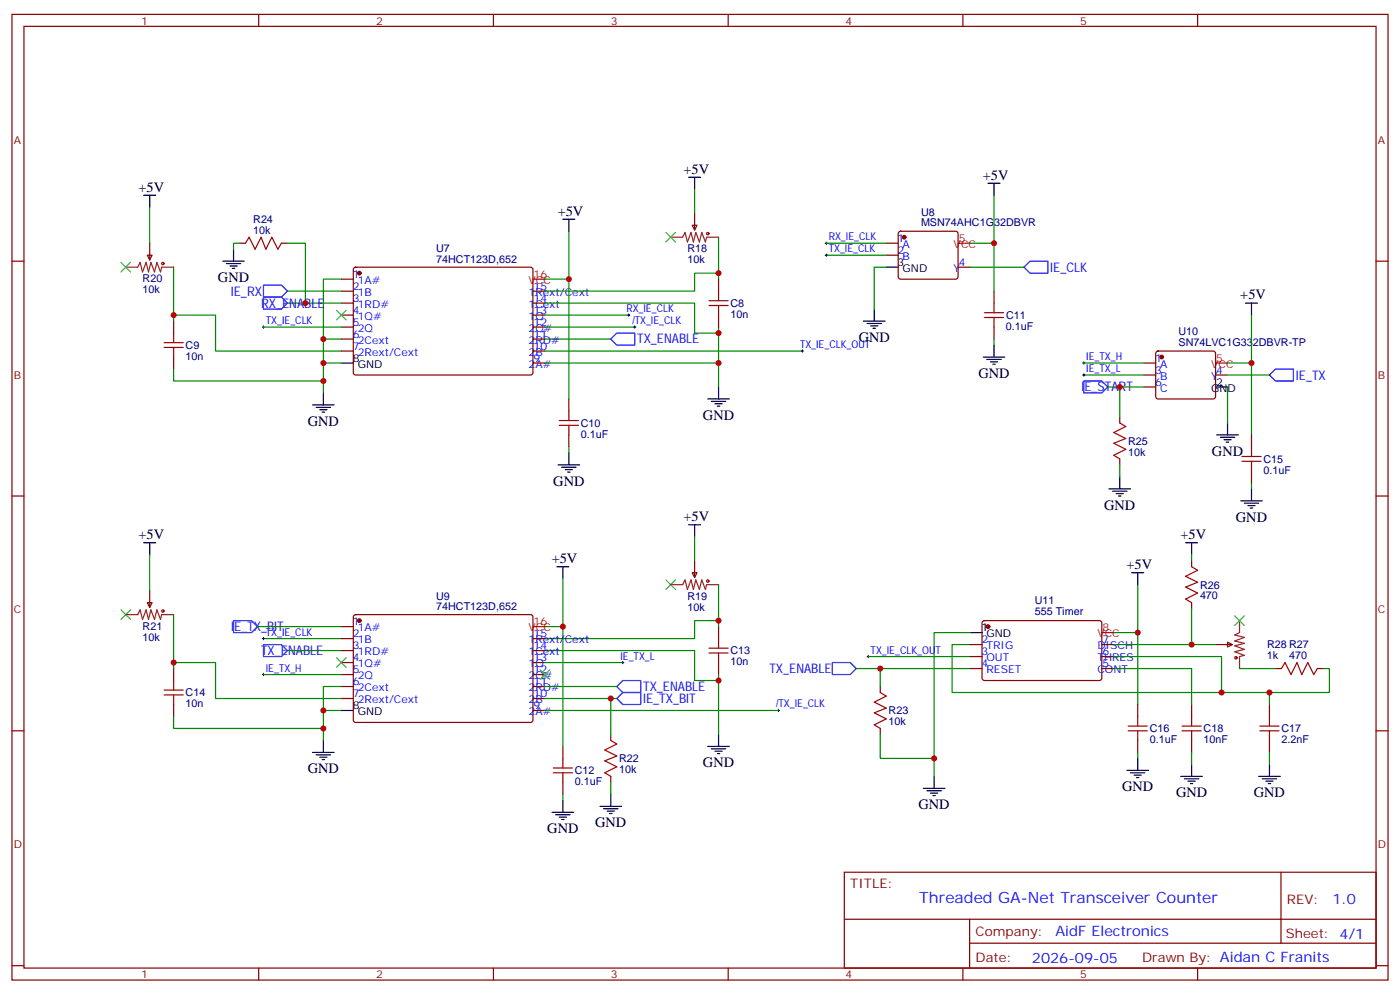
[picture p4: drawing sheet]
<svg xmlns="http://www.w3.org/2000/svg" width="412mm" height="292mm" viewBox="0 0 412 292" stroke-linecap="round" stroke-linejoin="round" font-family="sans-serif">
<g fill="none" stroke="#870000" stroke-width=".35">
<path d="M3.5 4.2h405.4v284.4h-405.4zM7.1 7.8h398.2v277.2h-398.2zM76.2 4.2v3.6M145.3 4.2v3.6M214.5 4.2v3.6M283.6 4.2v3.6M352.8 4.2v3.6M3.5 76.9h3.6M43.4 75.1h1.4l-.7 1.5zM44.1 71.6v5M70.6 71.6h1.7M82.9 71.6h1.8"/>
<path d="M104.3 78.9l.5-.2h51.8l.4 .7-.1 30.6-.6 .4h-51.8l-.4-.7v-30.3zM203.9 66.3h1.4l-.7 1.4zM204.6 62.8v4.9M261.1 75.1h3.5M261.1 71.6h3.5M264.8 68.3l.5-.2h16.2l.5 .2 .2 .5v12.7l-.2 .5-.5 .2h-16.2l-.5-.2-.2-.5v-12.7zM282.2 78.7h3.6M405.3 76.9h3.6M51.2 94.5v3.6M100.5 82.2h3.6M100.5 85.7h3.6M100.5 89.3h3.6"/>
<path d="M100.5 92.8h3.6M100.5 96.3h3.6M100.5 99.8h3.6M157 85.7h3.5M157 89.3h3.5M157 92.8h3.5M157 96.3h3.5M157 99.8h3.5M211.7 82.2v3.5M211.7 92.8v3.5M292.8 85.7v3.6M292.8 96.3v3.5"/>
<path d="M51.2 105.1v3.6M100.5 103.4h3.6M157 103.4h3.5M157 106.9h3.5M167.6 117.5v3.5M336.9 106.9h3.5M336.9 113.9h3.5M336.9 110.4h3.5M340.7 103.6l.4-.2h16.3l.5 .2 .2 .5v12.7l-.3 .5-.4 .2h-16.3l-.5-.3-.2-.4v-12.7zM358.1 110.4h3.5M167.6 128.1v3.5M329.8 122.8v1.7"/>
<path d="M329.8 135.1v1.8M368.7 128.1v3.5M368.7 138.6v3.6M3.5 146h3.6M405.3 146h3.6M43.4 177.4h1.4l-.7 1.5zM44.1 173.9v5M203.9 168.6h1.4l-.7 1.4zM204.6 165.1v4.9M351 165.1v1.8M351 177.4v1.8M51.2 196.8v3.6"/>
<path d="M100.5 184.5h3.6M100.5 188h3.6M100.5 191.6h3.6M100.5 195.1h3.6M100.5 198.6h3.6M104.3 181.2l.5-.2h51.8l.4 .7-.1 30.6-.6 .4h-51.8l-.4-.7v-30.3zM157 188h3.5M157 191.6h3.5M157 195.1h3.5M157 198.6h3.5M211.7 184.5v3.5M211.7 195.1v3.5"/>
<path d="M285.8 189.8h3.5M285.8 193.3h3.5M285.8 196.8h3.5M289.5 182.9l.5-.2 34.1 .1 .5 .6-.1 16.5-.7 .5-34.1-.1-.4-.6v-16.3zM324.6 189.8h3.5M324.6 193.3h3.5M324.6 196.8h3.5M358.1 189.8h4.9M361.6 189.1l1.4 .7-1.4 .7zM375.7 196.8h1.8M388.1 196.8h1.7M3.5 215.2h3.6"/>
<path d="M51.2 207.4v3.6M100.5 202.1h3.6M100.5 205.7h3.6M157 202.1h3.5M157 205.7h3.5M157 209.2h3.5M165.8 219.8v3.5M179.9 216.3v1.7M259.3 202.1v1.8M259.3 214.5v1.8M335.1 207.4v3.6M335.1 218v3.5"/>
<path d="M351 207.4v3.6M351 218v3.5M373.9 207.4v3.6M373.9 218v3.5M405.3 215.2h3.6M165.8 230.4v3.5M179.9 228.6v1.8M248.7 256.8h156.6v28.2h-156.6zM377.3 256.8v20.9M248.7 270.7h156.5M285.6 277.7h119.6M285.6 270.7v14.1"/>
<path d="M3.5 284.3h3.6M76.2 285v3.6M145.3 285v3.6M214.5 285v3.6M283.6 285v3.6M352.8 285v3.6M405.3 284.3h3.6"/>
</g>
<g fill="none" stroke="#008700" stroke-width=".35">
<path d="M204.6 55.7v7.1M292.8 57.5v14.1h-7M44.1 61v10.6M51.2 78.7v14.1M70.6 71.6h-1.8v1.8M84.7 71.6h5.3v17.7M167.6 68.1v14.1h-7.1M211.7 69.8v10.6M243.4 71.6h17.7M243.4 75.1h17.7M261.1 78.7h-3.6v12.3M285.8 78.7h15.8"/>
<path d="M292.8 71.6v14.1M51.2 94.5v-1.7h12.3v10.6h37M77.6 96.3h22.9M84.7 85.7h15.8M84.7 89.3h15.8M100.5 82.2h-5.3v17.6M100.5 99.8h-5.3v7.1M160.5 89.3h44.1v8.8h7.1M160.5 99.8h19.4M160.5 92.8h24.7M160.5 96.3h26.5M167.6 82.2v35.3"/>
<path d="M211.7 82.2v-1.8h-7.1v5.3h-44.1M211.7 96.3v17.6M292.8 99.8v1.8M368.7 92.8v14.1h-7.1M51.2 108.7v3.5h44M100.5 106.9h-5.3v8.8M160.5 103.4h75.9M160.5 106.9h51.2M319.3 106.9h17.6M319.3 110.4h17.6M326.3 113.9h10.6M329.8 113.9v8.9"/>
<path d="M361.6 113.9v10.6M361.6 110.4h12.3M368.7 106.9v21.2M167.6 131.6v1.7M329.8 136.9v3.5M204.6 158v7.1M368.7 142.2v1.7M44.1 163.3v10.6M165.8 170.4v14.1h-5.3M211.7 172.2v10.5M335.1 172.2v14.1h-7M351 179.2v10.6h-22.9"/>
<path d="M351 163.3v1.8M51.2 196.8v-1.7h12.3v10.6h37M51.2 181v14.1M75.8 184.5h24.7M77.6 188h22.9M77.6 198.6h22.9M84.7 191.6h15.8M160.5 191.6h44.1v8.8h7.1M160.5 195.1h22.9M165.8 184.5v35.3M211.7 184.5v-1.8h-7.1v5.3h-44.1M211.7 198.6v17.7"/>
<path d="M252.2 196.8h33.6M255.8 193.3h30M259.3 196.8v5.3M285.8 186.3h-10.6v42.3M285.8 189.8h-5.3v14.1h79.3M328.1 193.3h31.7v10.6M328.1 196.8h22.9v10.6M335.1 186.3v21.1M351 189.8h7.1M365.1 196.8h10.6M389.8 196.8h1.8v7.1h-31.8M51.2 211v3.5h44"/>
<path d="M100.5 209.2h-5.3v8.8M100.5 202.1h-5.3v7.1M160.5 202.1h21.2M160.5 209.2h68.8M160.5 205.7h21.2M179.9 205.7v10.6M259.3 216.3v7h15.9M373.9 203.9v3.5M165.8 233.9v1.8M179.9 230.4v3.5M335.1 221.5v1.8M351 221.5v3.6"/>
<path d="M373.9 221.5v3.6"/>
</g>
<g fill="none" stroke="#000" stroke-width=".35">
<path d="M42.3 57.5h3.6M44.1 57.5v3.5M202.8 52.2h3.6M204.6 52.2v3.5M291 54h3.6M292.8 54v3.5M65.6 76.9h6.4M66.7 77.6h4.2M67.7 78.3h2.1M68.4 79h.7M68.8 73.4v3.5M165.8 64.6h3.5"/>
<path d="M167.6 64.6v3.5M261.1 78.7h3.5M254.4 94.5h6.3M255.4 95.2h4.2M256.5 96h2.1M257.2 96.7h.7M257.5 91v3.5M366.9 89.3h3.5M368.7 89.3v3.5M92.1 119.2h6.3M93.1 119.9h4.3M95.2 115.7v3.5"/>
<path d="M100.5 106.9h3.6M208.5 117.5h6.3M209.5 118.2h4.3M210.6 118.9h2.1M211.3 119.6h.7M211.7 113.9v3.6M289.6 105.1h6.4M290.7 105.8h4.2M291.7 106.5h2.2M292.5 107.2h.7M292.8 101.6v3.5M358.1 113.9h3.5"/>
<path d="M94.2 120.6h2.1M94.9 121.4h.7M164.4 136.9h6.3M165.5 137.6h4.2M166.5 138.3h2.1M167.2 139h.7M167.6 133.3v3.6M358.4 128.1h6.4M359.5 128.8h4.2M360.5 129.5h2.2M361.2 130.2h.7M361.6 124.5v3.6"/>
<path d="M42.3 159.8h3.6M44.1 159.8v3.5M202.8 154.5h3.6M204.6 154.5v3.5M326.7 143.9h6.3M327.7 144.6h4.3M328.8 145.3h2.1M329.5 146h.7M329.8 140.4v3.5M349.2 159.8h3.6M351 159.8v3.5M365.5 147.5h6.3"/>
<path d="M366.5 148.2h4.3M367.6 148.9h2.1M368.3 149.6h.7M368.7 143.9v3.6M164 166.9h3.6M165.8 166.9v3.5M333.4 168.6h3.5M335.1 168.6v3.6M285.8 186.3h3.5M95.2 218v3.5M100.5 209.2h3.6M208.5 219.8h6.3"/>
<path d="M211.7 216.3v3.5M92.1 221.5h6.3M93.1 222.2h4.3M94.2 223h2.1M94.9 223.7h.7M162.6 239.2h6.4M163.7 239.9h4.2M165.8 235.7v3.5M176.7 237.4h6.4M177.8 238.1h4.2M178.9 238.8h2.1M179.6 239.5h.7"/>
<path d="M179.9 233.9v3.5M209.5 220.5h4.3M210.6 221.2h2.1M211.3 221.9h.7M272 232.1h6.3M273 232.8h4.3M274.1 233.5h2.1M274.8 234.2h.7M275.2 228.6v3.5M332 226.8h6.3M333 227.5h4.3M334.1 228.2h2.1"/>
<path d="M334.8 229h.7M335.1 223.3v3.5M347.8 228.6h6.4M348.9 229.3h4.2M350 230h2.1M350.7 230.7h.7M351 225.1v3.5M370.8 228.6h6.3M371.8 229.3h4.3M372.9 230h2.1M373.6 230.7h.7M373.9 225.1v3.5"/>
<path d="M164.7 240.6h2.2M165.5 241.3h.7"/>
</g>
<g fill="none" stroke="#a10000" stroke-width=".35">
<path d="M72.3 71.6l1.1-1.8 1.7 3.6 1.8-3.6 1.4 3.6 1.8-3.6 1.7 3.6 1.1-1.8M51.2 98.1v2.8M208.8 90h5.7M208.8 88.5h5.7M211.7 85.7v2.8M211.7 90v2.8M290 93.5h5.6M290 92.1h5.6M292.8 89.3v2.8M292.8 93.5v2.8M48.3 102.3h5.7M48.3 100.9h5.7"/>
<path d="M51.2 102.3v2.8M164.7 125.2h5.7M164.7 123.8h5.7M167.6 121v2.8M167.6 125.2v2.9M329.8 124.5l1.8 1.1-3.5 1.8 3.5 1.7-3.5 1.4 3.5 1.8-3.5 1.8 1.7 1M365.8 135.8h5.7M365.8 134.4h5.7M368.7 131.6v2.8M368.7 135.8v2.8M351 166.9l1.8 1-3.6 1.8 3.6 1.7-3.6 1.5 3.6 1.7-3.6 1.8 1.8 1M208.8 192.3h5.7"/>
<path d="M208.8 190.9h5.7M211.7 188v2.9M211.7 192.3v2.8M377.5 196.8l1-1.7 1.8 3.5 1.8-3.5 1.4 3.5 1.7-3.5 1.8 3.5 1.1-1.8M48.3 204.6h5.7M48.3 203.2h5.7M51.2 200.4v2.8M51.2 204.6v2.8M179.9 218l1.8 1.1-3.5 1.7 3.5 1.8-3.5 1.4 3.5 1.8-3.5 1.7 1.7 1.1M259.3 203.9l1.8 1.1-3.6 1.7 3.6 1.8-3.6 1.4 3.6 1.8-3.6 1.7 1.8 1.1M332.3 215.2h5.7M332.3 213.8h5.7"/>
<path d="M335.1 211v2.8M335.1 215.2v2.8M348.2 215.2h5.6M348.2 213.8h5.6M351 211v2.8M351 215.2v2.8M371.1 215.2h5.7M371.1 213.8h5.7M373.9 211v2.8M373.9 215.2v2.8M163 227.5h5.6M163 226.1h5.6"/>
<path d="M165.8 223.3v2.8M165.8 227.5v2.9"/>
<circle cx="48" cy="77.6" r=".35"/>
<circle cx="208.5" cy="68.8" r=".35"/>
<circle cx="48" cy="179.9" r=".35"/>
<circle cx="208.5" cy="171.1" r=".35"/>
<circle cx="364.1" cy="193.7" r=".35"/>
</g>
<g fill="none" stroke="#000" stroke-width=".29">
<path d="M243.1 71.6h.7M243.1 75.1h.7M243.4 71.3v.7M243.4 74.8v.7M77.3 96.3h.7M77.6 96v.7M184.9 92.8h.7M185.2 92.4v.7M186.6 96.3h.7M187 96v.7M236 103.4h.7M236.4 103v.7"/>
<path d="M318.9 106.9h.7M318.9 110.4h.7M319.3 106.5v.7M319.3 110.1v.7M77.3 188h.7M77.3 198.6h.7M77.6 187.7v.7M77.6 198.3v.7M183.1 195.1h.7M183.4 194.7v.7M255.4 193.3h.7M255.8 193v.7"/>
<path d="M229 209.2h.7M229.3 208.8v.7"/>
</g>
<g fill="#870000" stroke="#870000" stroke-width=".35">
<circle cx="105.8" cy="80.4" r=".53"/>
<circle cx="266.3" cy="69.9" r=".53"/>
<circle cx="105.8" cy="182.7" r=".53"/>
<circle cx="342.2" cy="105.1" r=".53"/>
<circle cx="291" cy="184.5" r=".53"/>
</g>
<path d="M282.2 71.6h3.6M157 82.2h3.5M358.1 106.9h3.5M157 184.5h3.5M324.6 186.3h3.5" fill="none" stroke="#f00" stroke-width=".35"/>
<path d="M303.4 76.9h5.3v3.5h-5.3l-1.8-1.7zM77.6 84h5.3l1.8 1.7-1.8 1.8h-5.3zM77.6 87.5h5.3l1.8 1.8-1.8 1.7h-5.3zM179.9 99.8l1.8-1.7h5.3v3.5h-5.3zM319.3 112.2h5.3l1.7 1.7-1.7 1.8h-5.3zM373.9 110.4l1.8-1.7h5.3v3.5h-5.3zM68.8 182.7h5.3l1.7 1.8-1.7 1.8h-5.3zM77.6 189.8h5.3l1.8 1.8-1.8 1.7h-5.3zM245.2 195.1h5.3l1.7 1.7-1.7 1.8h-5.3zM181.7 202.1l1.7-1.7h5.3v3.5h-5.3zM181.7 205.7l1.7-1.8h5.3v3.5h-5.3z" fill="none" stroke="#00f" stroke-width=".35"/>
<path d="M37 78.7h3.6l.7-1.4 .7 2.8 1-2.8 .7 2.8 .7-2.8 1.1 2.8 .7-2.8 1.1 2.8 .3-1.4h3.6M197.6 69.8h3.5l.7-1.4 .7 2.9 1.1-2.9 .7 2.9 .7-2.9 1 2.9 .7-2.9 1.1 2.9 .3-1.5h3.6M197.6 172.2h3.5l.7-1.5 .7 2.9 1.1-2.9 .7 2.9 .7-2.9 1 2.9 .7-2.9 1.1 2.9 .3-1.4h3.6M37 181h3.6l.7-1.4 .7 2.8 1-2.8 .7 2.8 .7-2.8 1.1 2.8 .7-2.8 1.1 2.8 .3-1.4h3.6M365.1 182.7v3.6l-1.4 .7 2.8 .7-2.8 1 2.8 .7-2.8 .7 2.8 1.1-2.8 .7 2.8 1.1-1.4 .3v3.5" fill="none" stroke="#8c2424" stroke-width=".35"/>
<g fill="none" stroke="#3c3" stroke-width=".35">
<path d="M35.6 77.3l2.9 2.8M38.5 77.3l-2.9 2.8M196.1 68.4l2.9 2.9M199 68.4l-2.9 2.9M99.1 91.4l2.9 2.8M102 91.4l-2.9 2.8M35.6 179.6l2.9 2.8M38.5 179.6l-2.9 2.8M196.1 170.7l2.9 2.9M199 170.7l-2.9 2.9M99.1 193.7l2.9 2.8M102 193.7l-2.9 2.8"/>
<path d="M159.1 197.2l2.8 2.8M161.9 197.2l-2.8 2.8M363.7 181.3l2.8 2.8M366.5 181.3l-2.8 2.8"/>
</g>
<g fill="#c00">
<circle cx="95.3" cy="99.8" r=".88"/>
<circle cx="51.2" cy="92.8" r=".88"/>
<circle cx="95.3" cy="106.9" r=".88"/>
<circle cx="95.3" cy="112.2" r=".88"/>
<circle cx="211.7" cy="80.4" r=".88"/>
<circle cx="211.7" cy="98.1" r=".88"/>
<circle cx="167.6" cy="82.2" r=".88"/>
<circle cx="211.7" cy="106.9" r=".88"/>
<circle cx="165.8" cy="184.5" r=".88"/>
<circle cx="211.7" cy="200.4" r=".88"/>
<circle cx="211.7" cy="182.7" r=".88"/>
<circle cx="95.3" cy="214.5" r=".88"/>
<circle cx="95.3" cy="209.2" r=".88"/>
<circle cx="51.2" cy="195.1" r=".88"/>
<circle cx="292.8" cy="71.6" r=".88"/>
<circle cx="368.7" cy="106.9" r=".88"/>
<circle cx="179.9" cy="205.7" r=".88"/>
<circle cx="90" cy="89.3" r=".88"/>
<circle cx="329.8" cy="113.9" r=".88"/>
<circle cx="335.1" cy="186.3" r=".88"/>
<circle cx="359.8" cy="203.9" r=".88"/>
<circle cx="351" cy="189.8" r=".88"/>
<circle cx="373.9" cy="203.9" r=".88"/>
<circle cx="259.3" cy="196.8" r=".88"/>
<circle cx="275.2" cy="223.3" r=".88"/>
</g>
<text font-size="4.6" fill="#00f" x="270.8" y="265.8">Threaded GA-Net Transceiver Counter</text>
<g font-size="4.2">
<text x="201.3" y="51.1">+5V</text>
<text x="289.5" y="52.9">+5V</text>
<text x="40.8" y="56.4">+5V</text>
<text x="164.3" y="63.5">+5V</text>
<text x="64.2" y="83.1">GND</text>
<text x="365.4" y="88.1">+5V</text>
<text x="252.9" y="100.7">GND</text>
<text x="288.2" y="111.3">GND</text>
<text x="90.7" y="125.4">GND</text>
<text x="207.1" y="123.6">GND</text>
<text x="357" y="134.2">GND</text>
<text x="163" y="143.1">GND</text>
<text x="201.3" y="153.4">+5V</text>
<text x="325.3" y="150.1">GND</text>
<text x="364.1" y="153.6">GND</text>
<text x="40.8" y="158.7">+5V</text>
<text x="347.7" y="158.7">+5V</text>
<text x="162.5" y="165.8">+5V</text>
<text x="331.8" y="167.5">+5V</text>
<text x="90.7" y="227.7">GND</text>
<text x="207.1" y="226">GND</text>
<text x="330.6" y="233">GND</text>
<text x="270.6" y="238.3">GND</text>
<text x="346.4" y="234.8">GND</text>
<text x="369.4" y="234.8">GND</text>
<text x="161.2" y="245.4">GND</text>
<text x="175.3" y="243.6">GND</text>
</g>
<g font-size="4.2" fill="#00f">
<text x="392.5" y="266.1">1.0</text>
<text x="310.9" y="275.6">AidF Electronics</text>
<text x="304" y="283.4">2026-09-05</text>
</g>
<g font-size="3.9" fill="#00f">
<text x="309.4" y="80">IE_CLK</text>
<text x="68" y="87">IE_RX</text>
<text x="76.9" y="90.6">RX_ENABLE</text>
<text x="187.7" y="101.1">TX_ENABLE</text>
<text x="381.7" y="111.8">IE_TX</text>
<text x="318.6" y="115.3">IE_START</text>
<text x="68.1" y="185.8">IE_TX_BIT</text>
<text x="76.9" y="192.9">TX_ENABLE</text>
<text x="189.4" y="203.4">TX_ENABLE</text>
<text x="226.6" y="198.2">TX_ENABLE</text>
<text x="189.4" y="207">IE_TX_BIT</text>
</g>
<g font-size="3.9" fill="#800">
<text x="250.5" y="261.4">TITLE:</text>
<text x="379.1" y="266.1">REV:</text>
<text x="287.4" y="275.6">Company:</text>
<text x="378.7" y="276.2">Sheet: 4/1</text>
<text x="287.4" y="283.3">Date:</text>
<text x="336.4" y="283.4">Drawn By: Aidan C Franits</text>
</g>
<g font-size="3.2" fill="#800">
<text x="41.6" y="7.2">1</text>
<text x="110.8" y="7.2">2</text>
<text x="179.9" y="7.2">3</text>
<text x="249.1" y="7.2">4</text>
<text x="318.2" y="7.2">5</text>
<text x="4.1" y="42.3">A</text>
<text x="405.9" y="42.3">A</text>
<text x="4.1" y="111.5">B</text>
<text x="405.9" y="111.5">B</text>
<text x="4.1" y="180.6">C</text>
<text x="405.9" y="180.6">C</text>
<text x="4.1" y="249.8">D</text>
<text x="405.9" y="249.8">D</text>
<text x="41.6" y="288">1</text>
<text x="110.8" y="288">2</text>
<text x="179.9" y="288">3</text>
<text x="249.1" y="288">4</text>
<text x="318.2" y="288">5</text>
</g>
<g font-size="3.2" fill="#000080">
<text x="74.6" y="65.6">R24</text>
<text x="271.3" y="63.5">U8</text>
<text x="74.6" y="68.8">10k</text>
<text x="271.3" y="66.7">MSN74AHC1G32DBVR</text>
<text x="128.5" y="77.4">74HCT123D,652</text>
<text x="128.5" y="74.3">U7</text>
<text x="202.5" y="77.5">10k</text>
<text x="202.5" y="74.3">R18</text>
<text x="42" y="83.1">R20</text>
<text x="42" y="86.3">10k</text>
<text x="215.2" y="93.6">10n</text>
<text x="215.2" y="90.4">C8</text>
<text x="296.3" y="93.9">C11</text>
<text x="296.3" y="97.1">0.1uF</text>
<text x="347.1" y="102">SN74LVC1G332DBVR-TP</text>
<text x="347.1" y="98.7">U10</text>
<text x="54.7" y="106">10n</text>
<text x="54.7" y="102.7">C9</text>
<text x="171.1" y="125.7">C10</text>
<text x="171.1" y="128.9">0.1uF</text>
<text x="332.3" y="131">R25</text>
<text x="332.3" y="134.1">10k</text>
<text x="372.2" y="136.2">C15</text>
<text x="372.2" y="139.5">0.1uF</text>
<text x="353.5" y="173.3">R26</text>
<text x="128.5" y="179.7">74HCT123D,652</text>
<text x="128.5" y="176.6">U9</text>
<text x="202.5" y="179.8">10k</text>
<text x="202.5" y="176.6">R19</text>
<text x="304.8" y="177.9">U11</text>
<text x="353.5" y="176.5">470</text>
<text x="42" y="185.4">R21</text>
<text x="304.8" y="181.2">555 Timer</text>
<text x="42" y="188.6">10k</text>
<text x="373.3" y="190.9">R28 R27</text>
<text x="215.2" y="195.9">10n</text>
<text x="215.2" y="192.7">C13</text>
<text x="373.2" y="194.1">1k</text>
<text x="379.7" y="194">470</text>
<text x="54.7" y="208.3">10n</text>
<text x="54.7" y="205">C14</text>
<text x="261.8" y="213.5">10k</text>
<text x="261.8" y="210.3">R23</text>
<text x="338.7" y="215.6">C16</text>
<text x="354.5" y="215.6">C18</text>
<text x="377.5" y="215.6">C17</text>
<text x="338.7" y="218.8">0.1uF</text>
<text x="354.5" y="218.8">10nF</text>
<text x="377.5" y="218.8">2.2nF</text>
<text x="169.3" y="228">C12</text>
<text x="182.4" y="227.6">10k</text>
<text x="182.4" y="224.5">R22</text>
<text x="169.3" y="231.2">0.1uF</text>
</g>
<g font-size="3.2" fill="#00f">
<text x="244.1" y="70.7">RX_IE_CLK</text>
<text x="264.4" y="71.3">1</text>
<text x="244.1" y="74.3">TX_IE_CLK</text>
<text x="264.4" y="74.8">2</text>
<text x="265.9" y="76.6">B</text>
<text x="265.9" y="73">A</text>
<text x="103.9" y="81.8">1</text>
<text x="105.4" y="83.6">1A#</text>
<text x="280.9" y="80.1">Y</text>
<text x="282.4" y="78.3">4</text>
<text x="103.9" y="85.4">2</text>
<text x="103.9" y="88.9">3</text>
<text x="105.4" y="87.1">1B</text>
<text x="155.7" y="87.1">1Rext/Cext</text>
<text x="157.2" y="88.9">14</text>
<text x="157.2" y="85.4">15</text>
<text x="78.3" y="95.4">TX_IE_CLK</text>
<text x="103.9" y="92.4">4</text>
<text x="103.9" y="96">5</text>
<text x="105.4" y="90.7">1RD#</text>
<text x="105.4" y="94.2">1Q#</text>
<text x="155.7" y="94.2">1Q</text>
<text x="155.7" y="90.7">1Cext</text>
<text x="157.2" y="96">12</text>
<text x="157.2" y="92.4">13</text>
<text x="184.5" y="91.9">RX_IE_CLK</text>
<text x="186.3" y="95.4">/TX_IE_CLK</text>
<text x="103.9" y="99.5">6</text>
<text x="105.4" y="97.7">2Q</text>
<text x="105.4" y="101.2">2Cext</text>
<text x="155.7" y="101.2">2RD#</text>
<text x="155.7" y="97.7">2Q#</text>
<text x="157.2" y="99.5">11</text>
<text x="103.9" y="103">7</text>
<text x="105.4" y="104.8">2Rext/Cext</text>
<text x="155.7" y="104.8">2B</text>
<text x="157.2" y="106.5">9</text>
<text x="157.2" y="103">10</text>
<text x="235.7" y="102.5">TX_IE_CLK_OUT</text>
<text x="320" y="106">IE_TX_H</text>
<text x="340.3" y="106.5">1</text>
<text x="155.7" y="108.3">2A#</text>
<text x="320" y="109.5">IE_TX_L</text>
<text x="340.3" y="113.6">6</text>
<text x="340.3" y="110.1">3</text>
<text x="341.7" y="111.8">B</text>
<text x="341.7" y="108.3">A</text>
<text x="356.8" y="111.8">Y</text>
<text x="358.2" y="110.1">4</text>
<text x="341.7" y="115.4">C</text>
<text x="103.9" y="184.1">1</text>
<text x="105.4" y="185.9">1A#</text>
<text x="78.3" y="187.1">TX_IE_CLK</text>
<text x="103.9" y="187.7">2</text>
<text x="103.9" y="191.2">3</text>
<text x="105.4" y="189.4">1B</text>
<text x="155.7" y="189.4">1Rext/Cext</text>
<text x="157.2" y="191.2">14</text>
<text x="157.2" y="187.7">15</text>
<text x="289.1" y="189.4">2</text>
<text x="290.6" y="191.2">TRIG</text>
<text x="323.3" y="191.2">DISCH</text>
<text x="324.7" y="189.4">7</text>
<text x="78.3" y="197.7">IE_TX_H</text>
<text x="103.9" y="194.7">4</text>
<text x="105.4" y="193">1RD#</text>
<text x="105.4" y="196.5">1Q#</text>
<text x="155.7" y="196.5">1Q</text>
<text x="155.7" y="193">1Cext</text>
<text x="157.2" y="194.7">13</text>
<text x="182.7" y="194.2">IE_TX_L</text>
<text x="256.5" y="192.4">TX_IE_CLK_OUT</text>
<text x="289.1" y="193">3</text>
<text x="289.1" y="196.5">4</text>
<text x="290.6" y="194.7">OUT</text>
<text x="323.3" y="194.7">THRES</text>
<text x="324.7" y="196.5">5</text>
<text x="324.7" y="193">6</text>
<text x="103.9" y="198.3">5</text>
<text x="103.9" y="201.8">6</text>
<text x="105.4" y="200">2Q</text>
<text x="105.4" y="203.6">2Cext</text>
<text x="155.7" y="203.6">2RD#</text>
<text x="155.7" y="200">2Q#</text>
<text x="157.2" y="201.8">11</text>
<text x="157.2" y="198.3">12</text>
<text x="290.6" y="198.3">RESET</text>
<text x="323.3" y="198.3">CONT</text>
<text x="103.9" y="205.3">7</text>
<text x="105.4" y="207.1">2Rext/Cext</text>
<text x="155.7" y="207.1">2B</text>
<text x="157.2" y="208.8">9</text>
<text x="157.2" y="205.3">10</text>
<text x="228.6" y="208.3">/TX_IE_CLK</text>
<text x="155.7" y="210.6">2A#</text>
</g>
<g font-size="3.2" fill="#f00">
<text x="282.4" y="71.3">5</text>
<text x="280.9" y="73">VCC</text>
<text x="155.7" y="83.6">VCC</text>
<text x="157.2" y="81.8">16</text>
<text x="358.2" y="106.5">5</text>
<text x="356.8" y="108.3">VCC</text>
<text x="155.7" y="185.9">VCC</text>
<text x="157.2" y="184.1">16</text>
<text x="324.7" y="185.9">8</text>
<text x="323.3" y="187.7">VCC</text>
</g>
<g font-size="3.2">
<text x="264.4" y="78.3">3</text>
<text x="265.9" y="80.1">GND</text>
<text x="103.9" y="106.5">8</text>
<text x="105.4" y="108.3">GND</text>
<text x="358.2" y="113.6">2</text>
<text x="356.8" y="115.4">GND</text>
<text x="289.1" y="185.9">1</text>
<text x="290.6" y="187.7">GND</text>
<text x="103.9" y="208.8">8</text>
<text x="105.4" y="210.6">GND</text>
</g>
</svg>
